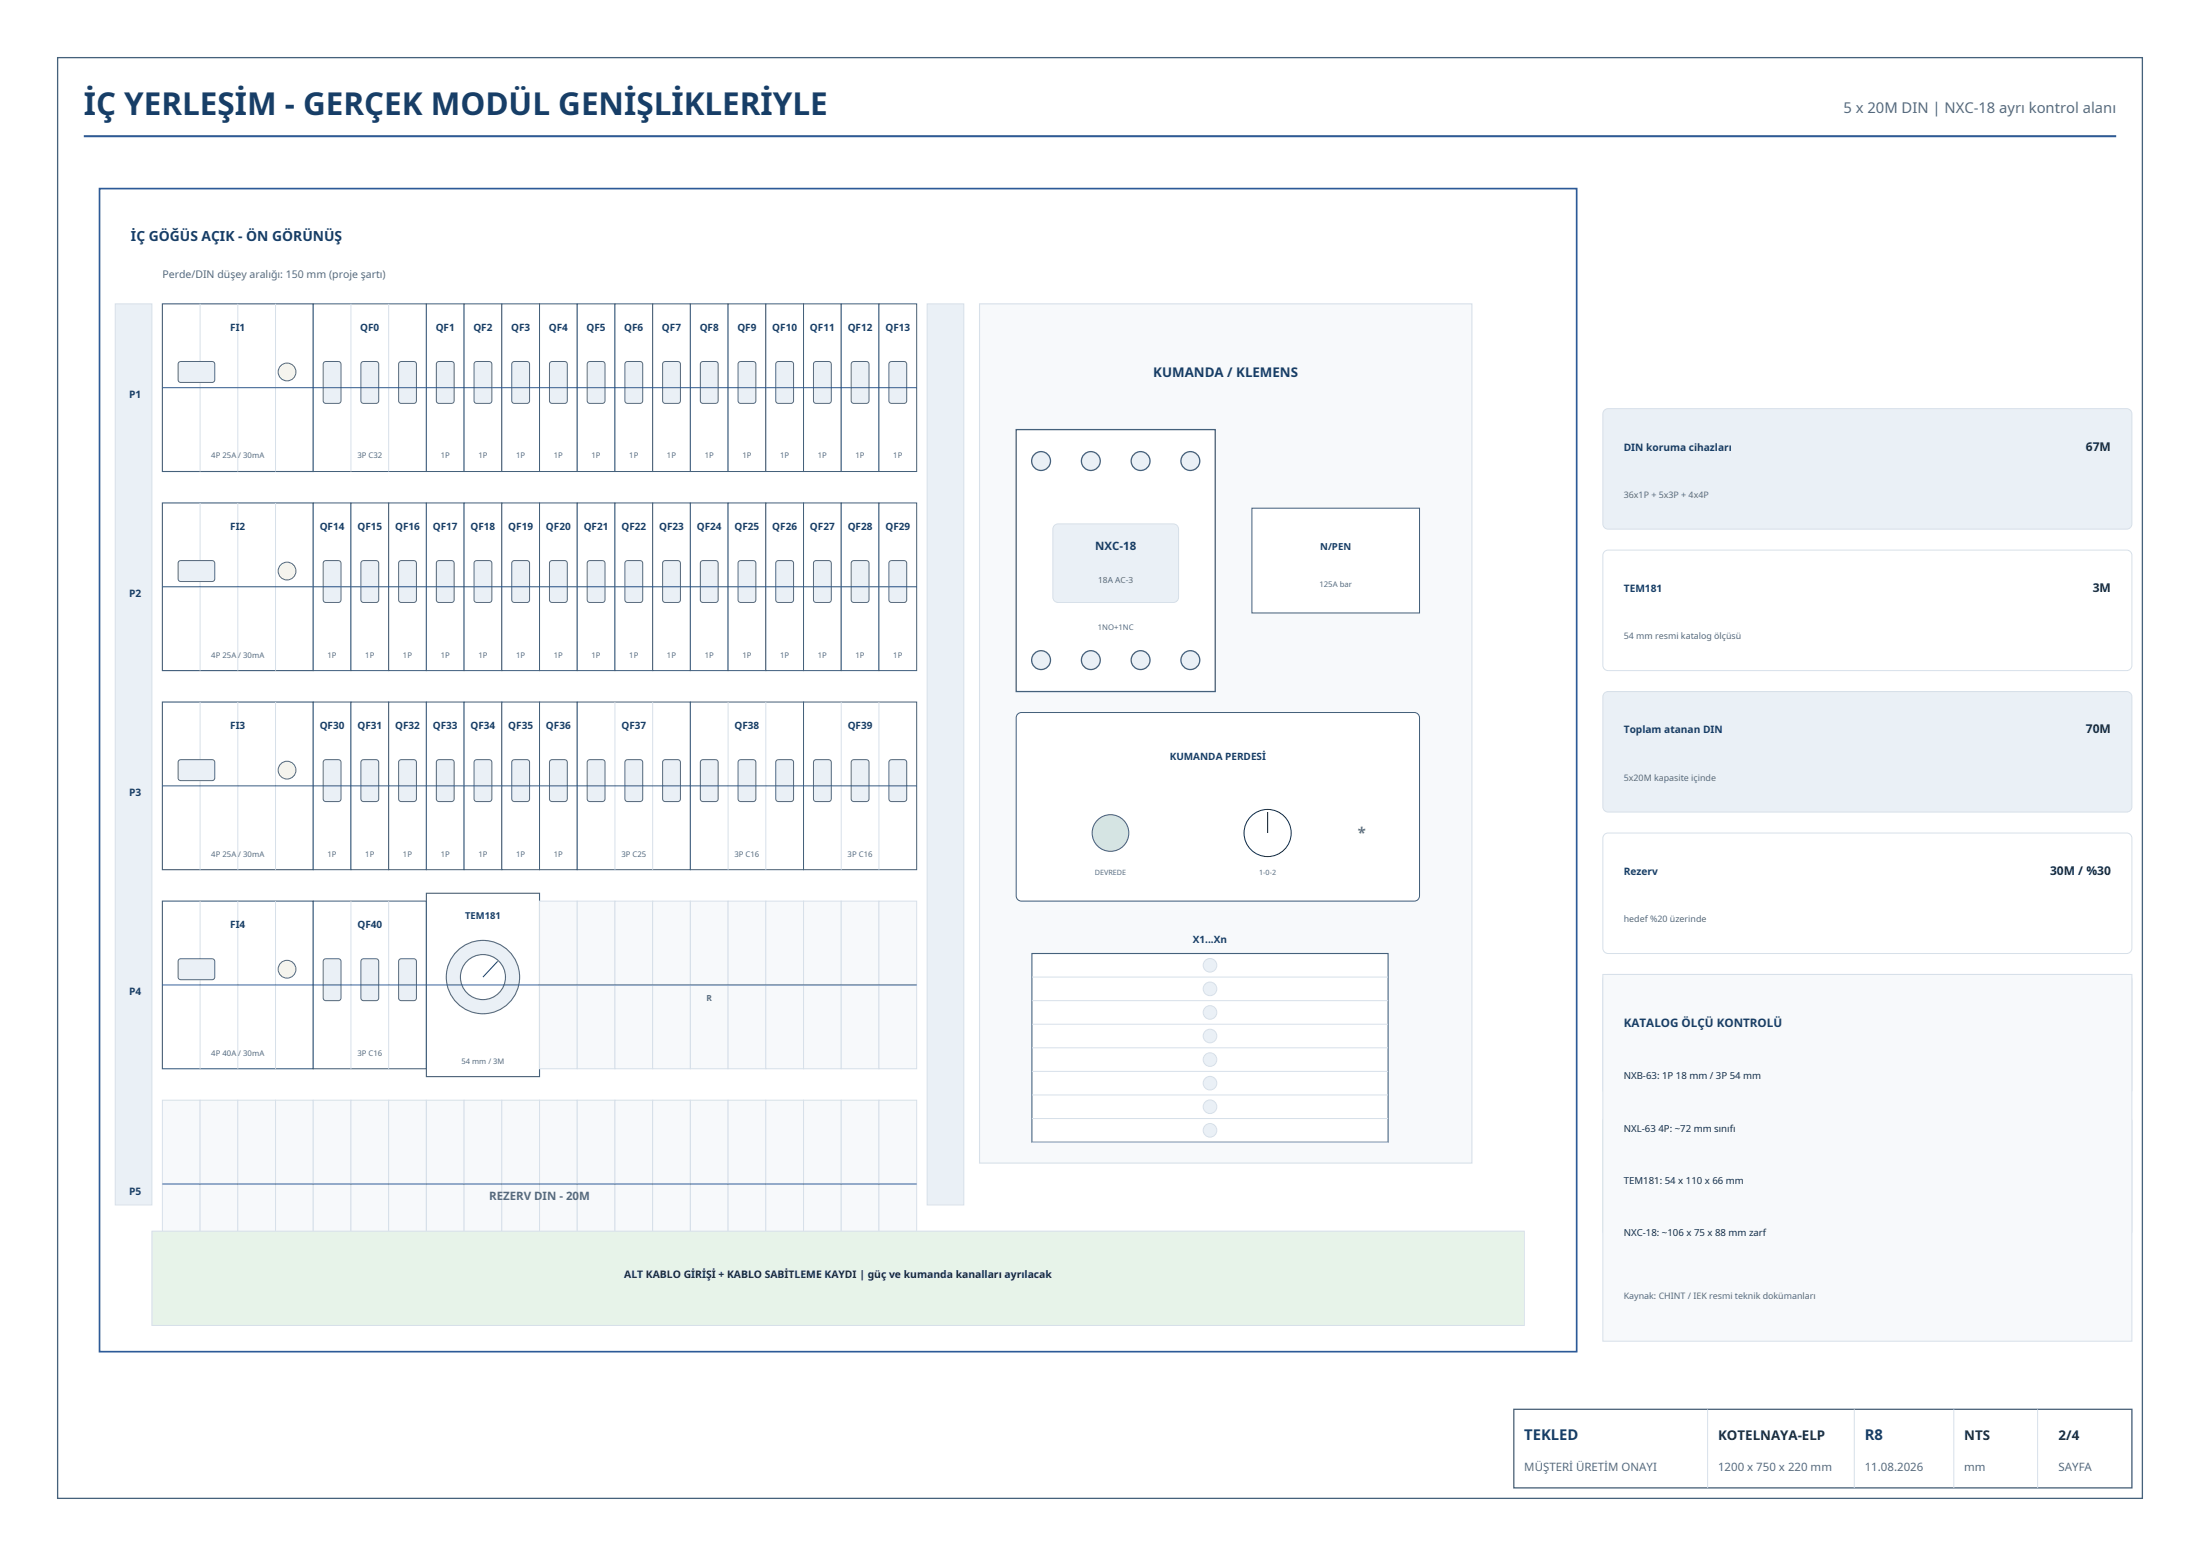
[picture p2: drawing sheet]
<svg xmlns="http://www.w3.org/2000/svg" width="420mm" height="297mm" viewBox="0 0 420 297" stroke-linecap="round" stroke-linejoin="round" font-family="sans-serif">
<path d="M11 11h398v275h-398z" fill="none" stroke="#45617b" stroke-width=".25"/>
<path d="M16 26h388" fill="none" stroke="#2c5a98" stroke-width=".39"/>
<path d="M289 269h118v15h-118z" fill-rule="evenodd" fill="#fff" stroke="#45617b" stroke-width=".25"/>
<path d="M326 269v15M354 269v15M373 269v15M389 269v15" fill="none" stroke="#d7e0e9" stroke-width=".19"/>
<path d="M19 36h282v222h-282z" fill-rule="evenodd" fill="#fff" stroke="#2c5a98" stroke-width=".32"/>
<g fill="#eaf0f6" stroke="#d7e0e9" stroke-width=".19">
<path d="M22 58h7v172h-7z" fill-rule="evenodd"/>
<path d="M177 58h7v172h-7z" fill-rule="evenodd"/>
</g>
<path d="M31 58h28.8v32h-28.8z" fill-rule="evenodd" fill="#fff" stroke="#45617b" stroke-width=".21"/>
<path d="M38.2 58v32M45.4 58v32M52.6 58v32" fill="none" stroke="#d7e0e9" stroke-width=".19"/>
<path d="M34.1 69.2l.4-.2 6.3 .1 .2 .4-.1 3.3-.4 .2-6.3-.1-.2-.4z" fill-rule="evenodd" fill="#eaf0f6" stroke="#5d6976" stroke-width=".19"/>
<circle cx="54.8" cy="71" r="1.7" fill="#fff4d6" stroke="#5d6976" stroke-width=".19"/>
<path d="M59.8 58h21.6v32h-21.6z" fill-rule="evenodd" fill="#fff" stroke="#45617b" stroke-width=".19"/>
<path d="M67 58v32M74.2 58v32" fill="none" stroke="#d7e0e9" stroke-width=".19"/>
<g fill="#eaf0f6" stroke="#5d6976" stroke-width=".19">
<path d="M61.8 69.2l.4-.2h2.4l.4 .2 .1 7.3-.2 .4-2.7 .1-.4-.2z" fill-rule="evenodd"/>
<path d="M69 69.2l.4-.2h2.4l.4 .2 .1 7.3-.2 .4-2.7 .1-.4-.2z" fill-rule="evenodd"/>
<path d="M76.2 69.2l.4-.2h2.4l.4 .2 .1 7.3-.2 .4-2.7 .1-.4-.2z" fill-rule="evenodd"/>
</g>
<path d="M81.4 58h7.2v32h-7.2z" fill-rule="evenodd" fill="#fff" stroke="#45617b" stroke-width=".19"/>
<path d="M83.4 69.2l.4-.2h2.4l.4 .2 .1 7.3-.2 .4-2.7 .1-.4-.2z" fill-rule="evenodd" fill="#eaf0f6" stroke="#5d6976" stroke-width=".19"/>
<path d="M88.6 58h7.2v32h-7.2z" fill-rule="evenodd" fill="#fff" stroke="#45617b" stroke-width=".19"/>
<path d="M90.6 69.2l.4-.2h2.4l.4 .2 .1 7.3-.2 .4-2.7 .1-.4-.2z" fill-rule="evenodd" fill="#eaf0f6" stroke="#5d6976" stroke-width=".19"/>
<path d="M95.8 58h7.2v32h-7.2z" fill-rule="evenodd" fill="#fff" stroke="#45617b" stroke-width=".19"/>
<path d="M97.8 69.2l.4-.2h2.4l.4 .2 .1 7.3-.2 .4-2.7 .1-.4-.2z" fill-rule="evenodd" fill="#eaf0f6" stroke="#5d6976" stroke-width=".19"/>
<path d="M103 58h7.2v32h-7.2z" fill-rule="evenodd" fill="#fff" stroke="#45617b" stroke-width=".19"/>
<path d="M105 69.2l.4-.2h2.4l.4 .2 .1 7.3-.2 .4-2.7 .1-.4-.2z" fill-rule="evenodd" fill="#eaf0f6" stroke="#5d6976" stroke-width=".19"/>
<path d="M110.2 58h7.2v32h-7.2z" fill-rule="evenodd" fill="#fff" stroke="#45617b" stroke-width=".19"/>
<path d="M112.2 69.2l.4-.2h2.4l.4 .2 .1 7.3-.2 .4-2.7 .1-.4-.2z" fill-rule="evenodd" fill="#eaf0f6" stroke="#5d6976" stroke-width=".19"/>
<path d="M117.4 58h7.2v32h-7.2z" fill-rule="evenodd" fill="#fff" stroke="#45617b" stroke-width=".19"/>
<path d="M119.4 69.2l.4-.2h2.4l.4 .2 .1 7.3-.2 .4-2.7 .1-.4-.2z" fill-rule="evenodd" fill="#eaf0f6" stroke="#5d6976" stroke-width=".19"/>
<path d="M124.6 58h7.2v32h-7.2z" fill-rule="evenodd" fill="#fff" stroke="#45617b" stroke-width=".19"/>
<path d="M126.6 69.2l.4-.2h2.4l.4 .2 .1 7.3-.2 .4-2.7 .1-.4-.2z" fill-rule="evenodd" fill="#eaf0f6" stroke="#5d6976" stroke-width=".19"/>
<path d="M131.8 58h7.2v32h-7.2z" fill-rule="evenodd" fill="#fff" stroke="#45617b" stroke-width=".19"/>
<path d="M133.8 69.2l.4-.2h2.4l.4 .2 .1 7.3-.2 .4-2.7 .1-.4-.2z" fill-rule="evenodd" fill="#eaf0f6" stroke="#5d6976" stroke-width=".19"/>
<path d="M139 58h7.2v32h-7.2z" fill-rule="evenodd" fill="#fff" stroke="#45617b" stroke-width=".19"/>
<path d="M141 69.2l.4-.2h2.4l.4 .2 .1 7.3-.2 .4-2.7 .1-.4-.2z" fill-rule="evenodd" fill="#eaf0f6" stroke="#5d6976" stroke-width=".19"/>
<path d="M146.2 58h7.2v32h-7.2z" fill-rule="evenodd" fill="#fff" stroke="#45617b" stroke-width=".19"/>
<path d="M148.2 69.2l.4-.2h2.4l.4 .2 .1 7.3-.2 .4-2.7 .1-.4-.2z" fill-rule="evenodd" fill="#eaf0f6" stroke="#5d6976" stroke-width=".19"/>
<path d="M153.4 58h7.2v32h-7.2z" fill-rule="evenodd" fill="#fff" stroke="#45617b" stroke-width=".19"/>
<path d="M155.4 69.2l.4-.2h2.4l.4 .2 .1 7.3-.2 .4-2.7 .1-.4-.2z" fill-rule="evenodd" fill="#eaf0f6" stroke="#5d6976" stroke-width=".19"/>
<path d="M160.6 58h7.2v32h-7.2z" fill-rule="evenodd" fill="#fff" stroke="#45617b" stroke-width=".19"/>
<path d="M162.6 69.2l.4-.2h2.4l.4 .2 .1 7.3-.2 .4-2.7 .1-.4-.2z" fill-rule="evenodd" fill="#eaf0f6" stroke="#5d6976" stroke-width=".19"/>
<path d="M167.8 58h7.2v32h-7.2z" fill-rule="evenodd" fill="#fff" stroke="#45617b" stroke-width=".19"/>
<path d="M169.8 69.2l.4-.2h2.4l.4 .2 .1 7.3-.2 .4-2.7 .1-.4-.2z" fill-rule="evenodd" fill="#eaf0f6" stroke="#5d6976" stroke-width=".19"/>
<path d="M31 96h28.8v32h-28.8z" fill-rule="evenodd" fill="#fff" stroke="#45617b" stroke-width=".21"/>
<path d="M38.2 96v32M45.4 96v32M52.6 96v32" fill="none" stroke="#d7e0e9" stroke-width=".19"/>
<path d="M34.1 107.2l.4-.2 6.3 .1 .2 .4-.1 3.3-.4 .2-6.3-.1-.2-.4z" fill-rule="evenodd" fill="#eaf0f6" stroke="#5d6976" stroke-width=".19"/>
<circle cx="54.8" cy="109" r="1.7" fill="#fff4d6" stroke="#5d6976" stroke-width=".19"/>
<path d="M59.8 96h7.2v32h-7.2z" fill-rule="evenodd" fill="#fff" stroke="#45617b" stroke-width=".19"/>
<path d="M61.8 107.2l.4-.2h2.4l.4 .2 .1 7.3-.2 .4-2.7 .1-.4-.2z" fill-rule="evenodd" fill="#eaf0f6" stroke="#5d6976" stroke-width=".19"/>
<path d="M67 96h7.2v32h-7.2z" fill-rule="evenodd" fill="#fff" stroke="#45617b" stroke-width=".19"/>
<path d="M69 107.2l.4-.2h2.4l.4 .2 .1 7.3-.2 .4-2.7 .1-.4-.2z" fill-rule="evenodd" fill="#eaf0f6" stroke="#5d6976" stroke-width=".19"/>
<path d="M74.2 96h7.2v32h-7.2z" fill-rule="evenodd" fill="#fff" stroke="#45617b" stroke-width=".19"/>
<path d="M76.2 107.2l.4-.2h2.4l.4 .2 .1 7.3-.2 .4-2.7 .1-.4-.2z" fill-rule="evenodd" fill="#eaf0f6" stroke="#5d6976" stroke-width=".19"/>
<path d="M81.4 96h7.2v32h-7.2z" fill-rule="evenodd" fill="#fff" stroke="#45617b" stroke-width=".19"/>
<path d="M83.4 107.2l.4-.2h2.4l.4 .2 .1 7.3-.2 .4-2.7 .1-.4-.2z" fill-rule="evenodd" fill="#eaf0f6" stroke="#5d6976" stroke-width=".19"/>
<path d="M88.6 96h7.2v32h-7.2z" fill-rule="evenodd" fill="#fff" stroke="#45617b" stroke-width=".19"/>
<path d="M90.6 107.2l.4-.2h2.4l.4 .2 .1 7.3-.2 .4-2.7 .1-.4-.2z" fill-rule="evenodd" fill="#eaf0f6" stroke="#5d6976" stroke-width=".19"/>
<path d="M95.8 96h7.2v32h-7.2z" fill-rule="evenodd" fill="#fff" stroke="#45617b" stroke-width=".19"/>
<path d="M97.8 107.2l.4-.2h2.4l.4 .2 .1 7.3-.2 .4-2.7 .1-.4-.2z" fill-rule="evenodd" fill="#eaf0f6" stroke="#5d6976" stroke-width=".19"/>
<path d="M103 96h7.2v32h-7.2z" fill-rule="evenodd" fill="#fff" stroke="#45617b" stroke-width=".19"/>
<path d="M105 107.2l.4-.2h2.4l.4 .2 .1 7.3-.2 .4-2.7 .1-.4-.2z" fill-rule="evenodd" fill="#eaf0f6" stroke="#5d6976" stroke-width=".19"/>
<path d="M110.2 96h7.2v32h-7.2z" fill-rule="evenodd" fill="#fff" stroke="#45617b" stroke-width=".19"/>
<path d="M112.2 107.2l.4-.2h2.4l.4 .2 .1 7.3-.2 .4-2.7 .1-.4-.2z" fill-rule="evenodd" fill="#eaf0f6" stroke="#5d6976" stroke-width=".19"/>
<path d="M117.4 96h7.2v32h-7.2z" fill-rule="evenodd" fill="#fff" stroke="#45617b" stroke-width=".19"/>
<path d="M119.4 107.2l.4-.2h2.4l.4 .2 .1 7.3-.2 .4-2.7 .1-.4-.2z" fill-rule="evenodd" fill="#eaf0f6" stroke="#5d6976" stroke-width=".19"/>
<path d="M124.6 96h7.2v32h-7.2z" fill-rule="evenodd" fill="#fff" stroke="#45617b" stroke-width=".19"/>
<path d="M126.6 107.2l.4-.2h2.4l.4 .2 .1 7.3-.2 .4-2.7 .1-.4-.2z" fill-rule="evenodd" fill="#eaf0f6" stroke="#5d6976" stroke-width=".19"/>
<path d="M131.8 96h7.2v32h-7.2z" fill-rule="evenodd" fill="#fff" stroke="#45617b" stroke-width=".19"/>
<path d="M133.8 107.2l.4-.2h2.4l.4 .2 .1 7.3-.2 .4-2.7 .1-.4-.2z" fill-rule="evenodd" fill="#eaf0f6" stroke="#5d6976" stroke-width=".19"/>
<path d="M139 96h7.2v32h-7.2z" fill-rule="evenodd" fill="#fff" stroke="#45617b" stroke-width=".19"/>
<path d="M141 107.2l.4-.2h2.4l.4 .2 .1 7.3-.2 .4-2.7 .1-.4-.2z" fill-rule="evenodd" fill="#eaf0f6" stroke="#5d6976" stroke-width=".19"/>
<path d="M146.2 96h7.2v32h-7.2z" fill-rule="evenodd" fill="#fff" stroke="#45617b" stroke-width=".19"/>
<path d="M148.2 107.2l.4-.2h2.4l.4 .2 .1 7.3-.2 .4-2.7 .1-.4-.2z" fill-rule="evenodd" fill="#eaf0f6" stroke="#5d6976" stroke-width=".19"/>
<path d="M153.4 96h7.2v32h-7.2z" fill-rule="evenodd" fill="#fff" stroke="#45617b" stroke-width=".19"/>
<path d="M155.4 107.2l.4-.2h2.4l.4 .2 .1 7.3-.2 .4-2.7 .1-.4-.2z" fill-rule="evenodd" fill="#eaf0f6" stroke="#5d6976" stroke-width=".19"/>
<path d="M160.6 96h7.2v32h-7.2z" fill-rule="evenodd" fill="#fff" stroke="#45617b" stroke-width=".19"/>
<path d="M162.6 107.2l.4-.2h2.4l.4 .2 .1 7.3-.2 .4-2.7 .1-.4-.2z" fill-rule="evenodd" fill="#eaf0f6" stroke="#5d6976" stroke-width=".19"/>
<path d="M167.8 96h7.2v32h-7.2z" fill-rule="evenodd" fill="#fff" stroke="#45617b" stroke-width=".19"/>
<path d="M169.8 107.2l.4-.2h2.4l.4 .2 .1 7.3-.2 .4-2.7 .1-.4-.2z" fill-rule="evenodd" fill="#eaf0f6" stroke="#5d6976" stroke-width=".19"/>
<path d="M31 134h28.8v32h-28.8z" fill-rule="evenodd" fill="#fff" stroke="#45617b" stroke-width=".21"/>
<path d="M38.2 134v32M45.4 134v32M52.6 134v32" fill="none" stroke="#d7e0e9" stroke-width=".19"/>
<path d="M34.1 145.2l.4-.2 6.3 .1 .2 .4-.1 3.3-.4 .2-6.3-.1-.2-.4z" fill-rule="evenodd" fill="#eaf0f6" stroke="#5d6976" stroke-width=".19"/>
<circle cx="54.8" cy="147" r="1.7" fill="#fff4d6" stroke="#5d6976" stroke-width=".19"/>
<path d="M59.8 134h7.2v32h-7.2z" fill-rule="evenodd" fill="#fff" stroke="#45617b" stroke-width=".19"/>
<path d="M61.8 145.2l.4-.2h2.4l.4 .2 .1 7.3-.2 .4-2.7 .1-.4-.2z" fill-rule="evenodd" fill="#eaf0f6" stroke="#5d6976" stroke-width=".19"/>
<path d="M67 134h7.2v32h-7.2z" fill-rule="evenodd" fill="#fff" stroke="#45617b" stroke-width=".19"/>
<path d="M69 145.2l.4-.2h2.4l.4 .2 .1 7.3-.2 .4-2.7 .1-.4-.2z" fill-rule="evenodd" fill="#eaf0f6" stroke="#5d6976" stroke-width=".19"/>
<path d="M74.2 134h7.2v32h-7.2z" fill-rule="evenodd" fill="#fff" stroke="#45617b" stroke-width=".19"/>
<path d="M76.2 145.2l.4-.2h2.4l.4 .2 .1 7.3-.2 .4-2.7 .1-.4-.2z" fill-rule="evenodd" fill="#eaf0f6" stroke="#5d6976" stroke-width=".19"/>
<path d="M81.4 134h7.2v32h-7.2z" fill-rule="evenodd" fill="#fff" stroke="#45617b" stroke-width=".19"/>
<path d="M83.4 145.2l.4-.2h2.4l.4 .2 .1 7.3-.2 .4-2.7 .1-.4-.2z" fill-rule="evenodd" fill="#eaf0f6" stroke="#5d6976" stroke-width=".19"/>
<path d="M88.6 134h7.2v32h-7.2z" fill-rule="evenodd" fill="#fff" stroke="#45617b" stroke-width=".19"/>
<path d="M90.6 145.2l.4-.2h2.4l.4 .2 .1 7.3-.2 .4-2.7 .1-.4-.2z" fill-rule="evenodd" fill="#eaf0f6" stroke="#5d6976" stroke-width=".19"/>
<path d="M95.8 134h7.2v32h-7.2z" fill-rule="evenodd" fill="#fff" stroke="#45617b" stroke-width=".19"/>
<path d="M97.8 145.2l.4-.2h2.4l.4 .2 .1 7.3-.2 .4-2.7 .1-.4-.2z" fill-rule="evenodd" fill="#eaf0f6" stroke="#5d6976" stroke-width=".19"/>
<path d="M103 134h7.2v32h-7.2z" fill-rule="evenodd" fill="#fff" stroke="#45617b" stroke-width=".19"/>
<path d="M105 145.2l.4-.2h2.4l.4 .2 .1 7.3-.2 .4-2.7 .1-.4-.2z" fill-rule="evenodd" fill="#eaf0f6" stroke="#5d6976" stroke-width=".19"/>
<path d="M110.2 134h21.6v32h-21.6z" fill-rule="evenodd" fill="#fff" stroke="#45617b" stroke-width=".19"/>
<path d="M117.4 134v32M124.6 134v32" fill="none" stroke="#d7e0e9" stroke-width=".19"/>
<g fill="#eaf0f6" stroke="#5d6976" stroke-width=".19">
<path d="M112.2 145.2l.4-.2h2.4l.4 .2 .1 7.3-.2 .4-2.7 .1-.4-.2z" fill-rule="evenodd"/>
<path d="M119.4 145.2l.4-.2h2.4l.4 .2 .1 7.3-.2 .4-2.7 .1-.4-.2z" fill-rule="evenodd"/>
<path d="M126.6 145.2l.4-.2h2.4l.4 .2 .1 7.3-.2 .4-2.7 .1-.4-.2z" fill-rule="evenodd"/>
</g>
<path d="M131.8 134h21.6v32h-21.6z" fill-rule="evenodd" fill="#fff" stroke="#45617b" stroke-width=".19"/>
<path d="M139 134v32M146.2 134v32" fill="none" stroke="#d7e0e9" stroke-width=".19"/>
<g fill="#eaf0f6" stroke="#5d6976" stroke-width=".19">
<path d="M133.8 145.2l.4-.2h2.4l.4 .2 .1 7.3-.2 .4-2.7 .1-.4-.2z" fill-rule="evenodd"/>
<path d="M141 145.2l.4-.2h2.4l.4 .2 .1 7.3-.2 .4-2.7 .1-.4-.2z" fill-rule="evenodd"/>
<path d="M148.2 145.2l.4-.2h2.4l.4 .2 .1 7.3-.2 .4-2.7 .1-.4-.2z" fill-rule="evenodd"/>
</g>
<path d="M153.4 134h21.6v32h-21.6z" fill-rule="evenodd" fill="#fff" stroke="#45617b" stroke-width=".19"/>
<path d="M160.6 134v32M167.8 134v32" fill="none" stroke="#d7e0e9" stroke-width=".19"/>
<g fill="#eaf0f6" stroke="#5d6976" stroke-width=".19">
<path d="M155.4 145.2l.4-.2h2.4l.4 .2 .1 7.3-.2 .4-2.7 .1-.4-.2z" fill-rule="evenodd"/>
<path d="M162.6 145.2l.4-.2h2.4l.4 .2 .1 7.3-.2 .4-2.7 .1-.4-.2z" fill-rule="evenodd"/>
<path d="M169.8 145.2l.4-.2h2.4l.4 .2 .1 7.3-.2 .4-2.7 .1-.4-.2z" fill-rule="evenodd"/>
</g>
<path d="M31 172h28.8v32h-28.8z" fill-rule="evenodd" fill="#fff" stroke="#45617b" stroke-width=".21"/>
<path d="M38.2 172v32M45.4 172v32M52.6 172v32" fill="none" stroke="#d7e0e9" stroke-width=".19"/>
<path d="M34.1 183.2l.4-.2 6.3 .1 .2 .4-.1 3.3-.4 .2-6.3-.1-.2-.4z" fill-rule="evenodd" fill="#eaf0f6" stroke="#5d6976" stroke-width=".19"/>
<circle cx="54.8" cy="185" r="1.7" fill="#fff4d6" stroke="#5d6976" stroke-width=".19"/>
<path d="M59.8 172h21.6v32h-21.6z" fill-rule="evenodd" fill="#fff" stroke="#45617b" stroke-width=".19"/>
<path d="M67 172v32M74.2 172v32" fill="none" stroke="#d7e0e9" stroke-width=".19"/>
<g fill="#eaf0f6" stroke="#5d6976" stroke-width=".19">
<path d="M61.8 183.2l.4-.2h2.4l.4 .2 .1 7.3-.2 .4-2.7 .1-.4-.2z" fill-rule="evenodd"/>
<path d="M69 183.2l.4-.2h2.4l.4 .2 .1 7.3-.2 .4-2.7 .1-.4-.2z" fill-rule="evenodd"/>
<path d="M76.2 183.2l.4-.2h2.4l.4 .2 .1 7.3-.2 .4-2.7 .1-.4-.2z" fill-rule="evenodd"/>
</g>
<path d="M81.4 170.5h21.6v35h-21.6z" fill-rule="evenodd" fill="#fff" stroke="#45617b" stroke-width=".21"/>
<circle cx="92.2" cy="186.5" r="7" fill="#eaf0f6" stroke="#5d6976" stroke-width=".21"/>
<circle cx="92.2" cy="186.5" r="4.3" fill="#fff" stroke="#5d6976" stroke-width=".21"/>
<path d="M95 183.5l-2.8 3" fill="none" stroke="#173e67" stroke-width=".19"/>
<path d="M103 204h.1" fill="none" stroke="#45617b" stroke-width=".28"/>
<path d="M103 172h7.2v32h-7.2z" fill-rule="evenodd" fill="#f7f9fb" stroke="#d7e0e9" stroke-width=".19"/>
<path d="M110.2 204h.1" fill="none" stroke="#45617b" stroke-width=".28"/>
<path d="M110.2 172h7.2v32h-7.2z" fill-rule="evenodd" fill="#f7f9fb" stroke="#d7e0e9" stroke-width=".19"/>
<path d="M117.4 204h.1" fill="none" stroke="#45617b" stroke-width=".28"/>
<path d="M117.4 172h7.2v32h-7.2z" fill-rule="evenodd" fill="#f7f9fb" stroke="#d7e0e9" stroke-width=".19"/>
<path d="M124.6 204h.1" fill="none" stroke="#45617b" stroke-width=".28"/>
<path d="M124.6 172h7.2v32h-7.2z" fill-rule="evenodd" fill="#f7f9fb" stroke="#d7e0e9" stroke-width=".19"/>
<path d="M131.8 204h.1" fill="none" stroke="#45617b" stroke-width=".28"/>
<path d="M131.8 172h7.2v32h-7.2z" fill-rule="evenodd" fill="#f7f9fb" stroke="#d7e0e9" stroke-width=".19"/>
<path d="M139 204h.1" fill="none" stroke="#45617b" stroke-width=".28"/>
<path d="M139 172h7.2v32h-7.2z" fill-rule="evenodd" fill="#f7f9fb" stroke="#d7e0e9" stroke-width=".19"/>
<path d="M146.2 204h.1" fill="none" stroke="#45617b" stroke-width=".28"/>
<path d="M146.2 172h7.2v32h-7.2z" fill-rule="evenodd" fill="#f7f9fb" stroke="#d7e0e9" stroke-width=".19"/>
<path d="M153.4 204h.1" fill="none" stroke="#45617b" stroke-width=".28"/>
<path d="M153.4 172h7.2v32h-7.2z" fill-rule="evenodd" fill="#f7f9fb" stroke="#d7e0e9" stroke-width=".19"/>
<path d="M160.6 204h.1" fill="none" stroke="#45617b" stroke-width=".28"/>
<path d="M160.6 172h7.2v32h-7.2z" fill-rule="evenodd" fill="#f7f9fb" stroke="#d7e0e9" stroke-width=".19"/>
<path d="M167.8 204h.1" fill="none" stroke="#45617b" stroke-width=".28"/>
<g fill="#f7f9fb" stroke="#d7e0e9" stroke-width=".19">
<path d="M167.8 172h7.2v32h-7.2z" fill-rule="evenodd"/>
<path d="M31 210h7.2v32h-7.2z" fill-rule="evenodd"/>
<path d="M38.2 210h7.2v32h-7.2z" fill-rule="evenodd"/>
<path d="M45.4 210h7.2v32h-7.2z" fill-rule="evenodd"/>
<path d="M52.6 210h7.2v32h-7.2z" fill-rule="evenodd"/>
<path d="M59.8 210h7.2v32h-7.2z" fill-rule="evenodd"/>
<path d="M67 210h7.2v32h-7.2z" fill-rule="evenodd"/>
<path d="M74.2 210h7.2v32h-7.2z" fill-rule="evenodd"/>
<path d="M81.4 210h7.2v32h-7.2z" fill-rule="evenodd"/>
<path d="M88.6 210h7.2v32h-7.2z" fill-rule="evenodd"/>
<path d="M95.8 210h7.2v32h-7.2z" fill-rule="evenodd"/>
<path d="M103 210h7.2v32h-7.2z" fill-rule="evenodd"/>
<path d="M110.2 210h7.2v32h-7.2z" fill-rule="evenodd"/>
<path d="M117.4 210h7.2v32h-7.2z" fill-rule="evenodd"/>
<path d="M124.6 210h7.2v32h-7.2z" fill-rule="evenodd"/>
<path d="M131.8 210h7.2v32h-7.2z" fill-rule="evenodd"/>
<path d="M139 210h7.2v32h-7.2z" fill-rule="evenodd"/>
<path d="M146.2 210h7.2v32h-7.2z" fill-rule="evenodd"/>
<path d="M153.4 210h7.2v32h-7.2z" fill-rule="evenodd"/>
<path d="M160.6 210h7.2v32h-7.2z" fill-rule="evenodd"/>
<path d="M167.8 210h7.2v32h-7.2z" fill-rule="evenodd"/>
</g>
<path d="M31 74h144M31 112h144M31 150h144M31 188h144M31 226h144" fill="none" stroke="#2c5a98" stroke-width=".19"/>
<path d="M187 58h94v164h-94z" fill-rule="evenodd" fill="#f7f9fb" stroke="#d7e0e9" stroke-width=".21"/>
<path d="M194 82h38v50h-38z" fill-rule="evenodd" fill="#fff" stroke="#45617b" stroke-width=".25"/>
<g fill="#eaf0f6" stroke="#45617b" stroke-width=".25">
<circle cx="198.7" cy="88" r="1.8"/>
<circle cx="198.7" cy="126" r="1.8"/>
<circle cx="208.2" cy="88" r="1.8"/>
<circle cx="208.2" cy="126" r="1.8"/>
<circle cx="217.7" cy="88" r="1.8"/>
<circle cx="217.7" cy="126" r="1.8"/>
<circle cx="227.2" cy="88" r="1.8"/>
<circle cx="227.2" cy="126" r="1.8"/>
</g>
<path d="M201.3 100.3l.7-.3h22a1 1 0 0 1 1 1v13a1 1 0 0 1-1 1h-22a1 1 0 0 1-1-1v-13z" fill-rule="evenodd" fill="#eaf0f6" stroke="#d7e0e9" stroke-width=".19"/>
<g fill="#fff" stroke="#45617b" stroke-width=".19">
<path d="M239 97h32v20h-32z" fill-rule="evenodd"/>
<path d="M194.3 136.3l.7-.3h75a1 1 0 0 1 1 1v34a1 1 0 0 1-1 1h-75a1 1 0 0 1-1-1v-34z" fill-rule="evenodd"/>
</g>
<circle cx="212" cy="159" r="3.5" fill="#cdebd4" stroke="#45617b" stroke-width=".19"/>
<circle cx="242" cy="159" r="4.5" fill="#fff" stroke="#1f2d3a" stroke-width=".19"/>
<path d="M242 155v4" fill="none" stroke="#1f2d3a" stroke-width=".21"/>
<path d="M197 182h68v36h-68z" fill-rule="evenodd" fill="#fff" stroke="#45617b" stroke-width=".21"/>
<path d="M197 218h68" fill="none" stroke="#d7e0e9" stroke-width=".19"/>
<circle cx="231" cy="215.7" r="1.3" fill="#eaf0f6" stroke="#d7e0e9" stroke-width=".19"/>
<path d="M197 213.5h68" fill="none" stroke="#d7e0e9" stroke-width=".19"/>
<circle cx="231" cy="211.2" r="1.3" fill="#eaf0f6" stroke="#d7e0e9" stroke-width=".19"/>
<path d="M197 209h68" fill="none" stroke="#d7e0e9" stroke-width=".19"/>
<circle cx="231" cy="206.7" r="1.3" fill="#eaf0f6" stroke="#d7e0e9" stroke-width=".19"/>
<path d="M197 204.5h68" fill="none" stroke="#d7e0e9" stroke-width=".19"/>
<circle cx="231" cy="202.2" r="1.3" fill="#eaf0f6" stroke="#d7e0e9" stroke-width=".19"/>
<path d="M197 200h68" fill="none" stroke="#d7e0e9" stroke-width=".19"/>
<circle cx="231" cy="197.7" r="1.3" fill="#eaf0f6" stroke="#d7e0e9" stroke-width=".19"/>
<path d="M197 195.5h68" fill="none" stroke="#d7e0e9" stroke-width=".19"/>
<circle cx="231" cy="193.2" r="1.3" fill="#eaf0f6" stroke="#d7e0e9" stroke-width=".19"/>
<path d="M197 191h68" fill="none" stroke="#d7e0e9" stroke-width=".19"/>
<circle cx="231" cy="188.7" r="1.3" fill="#eaf0f6" stroke="#d7e0e9" stroke-width=".19"/>
<path d="M197 186.5h68" fill="none" stroke="#d7e0e9" stroke-width=".19"/>
<circle cx="231" cy="184.2" r="1.3" fill="#eaf0f6" stroke="#d7e0e9" stroke-width=".19"/>
<path d="M29 235h262v18h-262z" fill-rule="evenodd" fill="#e7f3e9" stroke="#d7e0e9" stroke-width=".19"/>
<path d="M306.3 78.3l.7-.3h99a1 1 0 0 1 1 1v21a1 1 0 0 1-1 1h-99a1 1 0 0 1-1-1v-21z" fill-rule="evenodd" fill="#eaf0f6" stroke="#d7e0e9" stroke-width=".19"/>
<path d="M306.3 105.3l.7-.3h99a1 1 0 0 1 1 1v21a1 1 0 0 1-1 1h-99a1 1 0 0 1-1-1v-21z" fill-rule="evenodd" fill="#fff" stroke="#d7e0e9" stroke-width=".19"/>
<path d="M306.3 132.3l.7-.3h99a1 1 0 0 1 1 1v21a1 1 0 0 1-1 1h-99a1 1 0 0 1-1-1v-21z" fill-rule="evenodd" fill="#eaf0f6" stroke="#d7e0e9" stroke-width=".19"/>
<path d="M306.3 159.3l.7-.3h99a1 1 0 0 1 1 1v21a1 1 0 0 1-1 1h-99a1 1 0 0 1-1-1v-21z" fill-rule="evenodd" fill="#fff" stroke="#d7e0e9" stroke-width=".19"/>
<path d="M306.3 186.3l.7-.3h99a1 1 0 0 1 1 1v21a1 1 0 0 1-1 1h-99a1 1 0 0 1-1-1v-21z" fill-rule="evenodd" fill="#eaf0f6" stroke="#d7e0e9" stroke-width=".19"/>
<path d="M306.3 213.3l.7-.3h99a1 1 0 0 1 1 1v21a1 1 0 0 1-1 1h-99a1 1 0 0 1-1-1v-21z" fill-rule="evenodd" fill="#fff" stroke="#d7e0e9" stroke-width=".19"/>
<path d="M306 186h101v70h-101z" fill-rule="evenodd" fill="#f7f9fb" stroke="#d7e0e9" stroke-width=".19"/>
<text font-size="6" fill="#173e67" x="16" y="22">İÇ YERLEŞİM - GERÇEK MODÜL GENİŞLİKLERİYLE</text>
<text font-size="2.8" fill="#5d6976" x="351.9" y="21.5">5 x 20M DIN | NXC-18 ayrı kontrol alanı</text>
<text font-size="2.8" fill="#b98400" x="259.2" y="160">*</text>
<g font-size="2.8" fill="#173e67">
<text x="291" y="274.8">TEKLED</text>
<text x="356" y="274.8">R8</text>
</g>
<text font-size="2.6" fill="#173e67" x="25" y="46">İÇ GÖĞÜS AÇIK - ÖN GÖRÜNÜŞ</text>
<text font-size="2.5" fill="#173e67" x="220.2" y="72">KUMANDA / KLEMENS</text>
<g font-size="2.5" fill="#1f2d3a">
<text x="328" y="274.8">KOTELNAYA-ELP</text>
<text x="375" y="274.8">NTS</text>
<text x="393" y="274.8">2/4</text>
</g>
<g font-size="2.3" fill="#1f2d3a">
<text x="398.2" y="86">67M</text>
<text x="399.5" y="113">3M</text>
<text x="398.2" y="140">70M</text>
<text x="391.4" y="167">30M / %30</text>
</g>
<g font-size="2.2" fill="#173e67">
<text x="209.1" y="105">NXC-18</text>
<text x="310" y="196">KATALOG ÖLÇÜ KONTROLÜ</text>
</g>
<g font-size="2.2" fill="#5d6976">
<text x="93.4" y="229">REZERV DIN - 20M</text>
<text x="291" y="280.8">MÜŞTERİ ÜRETİM ONAYI</text>
<text x="328" y="280.8">1200 x 750 x 220 mm</text>
<text x="356" y="280.8">11.08.2026</text>
<text x="375" y="280.8">mm</text>
<text x="393" y="280.8">SAYFA</text>
</g>
<text font-size="2" fill="#5d6976" x="31" y="53">Perde/DIN düşey aralığı: 150 mm (proje şartı)</text>
<text font-size="2" fill="#1f2d3a" x="119.2" y="244">ALT KABLO GİRİŞİ + KABLO SABİTLEME KAYDI | güç ve kumanda kanalları ayrılacak</text>
<g font-size="1.9" fill="#173e67">
<text x="44" y="63.2">FI1</text>
<text x="68.8" y="63.2">QF0</text>
<text x="83.2" y="63.2">QF1</text>
<text x="90.4" y="63.2">QF2</text>
<text x="97.6" y="63.2">QF3</text>
<text x="104.8" y="63.2">QF4</text>
<text x="112" y="63.2">QF5</text>
<text x="119.2" y="63.2">QF6</text>
<text x="126.4" y="63.2">QF7</text>
<text x="133.6" y="63.2">QF8</text>
<text x="140.8" y="63.2">QF9</text>
<text x="147.4" y="63.2">QF10</text>
<text x="154.6" y="63.2">QF11</text>
<text x="161.8" y="63.2">QF12</text>
<text x="169" y="63.2">QF13</text>
<text x="24.7" y="76">P1</text>
<text x="310" y="86">DIN koruma cihazları</text>
<text x="44" y="101.2">FI2</text>
<text x="61" y="101.2">QF14</text>
<text x="68.2" y="101.2">QF15</text>
<text x="75.4" y="101.2">QF16</text>
<text x="82.6" y="101.2">QF17</text>
<text x="89.8" y="101.2">QF18</text>
<text x="97" y="101.2">QF19</text>
<text x="104.2" y="101.2">QF20</text>
<text x="111.4" y="101.2">QF21</text>
<text x="118.6" y="101.2">QF22</text>
<text x="125.8" y="101.2">QF23</text>
<text x="133" y="101.2">QF24</text>
<text x="140.2" y="101.2">QF25</text>
<text x="147.4" y="101.2">QF26</text>
<text x="154.6" y="101.2">QF27</text>
<text x="161.8" y="101.2">QF28</text>
<text x="169" y="101.2">QF29</text>
<text x="24.7" y="114">P2</text>
<text x="310" y="113">TEM181</text>
<text x="44" y="139.2">FI3</text>
<text x="61" y="139.2">QF30</text>
<text x="68.2" y="139.2">QF31</text>
<text x="75.4" y="139.2">QF32</text>
<text x="82.6" y="139.2">QF33</text>
<text x="89.8" y="139.2">QF34</text>
<text x="97" y="139.2">QF35</text>
<text x="104.2" y="139.2">QF36</text>
<text x="118.6" y="139.2">QF37</text>
<text x="140.2" y="139.2">QF38</text>
<text x="161.8" y="139.2">QF39</text>
<text x="310" y="140">Toplam atanan DIN</text>
<text x="223.3" y="145">KUMANDA PERDESİ</text>
<text x="24.7" y="152">P3</text>
<text x="310" y="167">Rezerv</text>
<text x="44" y="177.2">FI4</text>
<text x="68.2" y="177.2">QF40</text>
<text x="227.7" y="180">X1...Xn</text>
<text x="24.7" y="190">P4</text>
<text x="24.7" y="228">P5</text>
</g>
<g font-size="1.8" fill="#173e67">
<text x="252" y="105">N/PEN</text>
<text x="88.8" y="175.5">TEM181</text>
</g>
<g font-size="1.8" fill="#1f2d3a">
<text x="310" y="206">NXB-63: 1P 18 mm / 3P 54 mm</text>
<text x="310" y="216">NXL-63 4P: ~72 mm sınıfı</text>
<text x="310" y="226">TEM181: 54 x 110 x 66 mm</text>
<text x="310" y="236">NXC-18: ~106 x 75 x 88 mm zarf</text>
</g>
<g font-size="1.7" fill="#5d6976">
<text x="310" y="95">36x1P + 5x3P + 4x4P</text>
<text x="310" y="122">54 mm resmi katalog ölçüsü</text>
<text x="310" y="149">5x20M kapasite içinde</text>
<text x="310" y="176">hedef %20 üzerinde</text>
<text x="310" y="248">Kaynak: CHINT / IEK resmi teknik dokümanları</text>
</g>
<g font-size="1.6" fill="#5d6976">
<text x="209.7" y="111.3">18A AC-3</text>
<text x="134.9" y="191">R</text>
</g>
<g font-size="1.5" fill="#5d6976">
<text x="40.3" y="87.5">4P 25A / 30mA</text>
<text x="68.2" y="87.5">3P C32</text>
<text x="84.1" y="87.5">1P</text>
<text x="91.3" y="87.5">1P</text>
<text x="98.5" y="87.5">1P</text>
<text x="105.7" y="87.5">1P</text>
<text x="112.9" y="87.5">1P</text>
<text x="120.1" y="87.5">1P</text>
<text x="127.3" y="87.5">1P</text>
<text x="134.5" y="87.5">1P</text>
<text x="141.7" y="87.5">1P</text>
<text x="148.9" y="87.5">1P</text>
<text x="156.1" y="87.5">1P</text>
<text x="163.3" y="87.5">1P</text>
<text x="170.5" y="87.5">1P</text>
<text x="251.9" y="112">125A bar</text>
<text x="40.3" y="125.5">4P 25A / 30mA</text>
<text x="62.5" y="125.5">1P</text>
<text x="69.7" y="125.5">1P</text>
<text x="76.9" y="125.5">1P</text>
<text x="84.1" y="125.5">1P</text>
<text x="91.3" y="125.5">1P</text>
<text x="98.5" y="125.5">1P</text>
<text x="105.7" y="125.5">1P</text>
<text x="112.9" y="125.5">1P</text>
<text x="120.1" y="125.5">1P</text>
<text x="127.3" y="125.5">1P</text>
<text x="134.5" y="125.5">1P</text>
<text x="141.7" y="125.5">1P</text>
<text x="148.9" y="125.5">1P</text>
<text x="156.1" y="125.5">1P</text>
<text x="163.3" y="125.5">1P</text>
<text x="170.5" y="125.5">1P</text>
<text x="209.6" y="120.3">1NO+1NC</text>
<text x="40.3" y="163.5">4P 25A / 30mA</text>
<text x="62.5" y="163.5">1P</text>
<text x="69.7" y="163.5">1P</text>
<text x="76.9" y="163.5">1P</text>
<text x="84.1" y="163.5">1P</text>
<text x="91.3" y="163.5">1P</text>
<text x="98.5" y="163.5">1P</text>
<text x="105.7" y="163.5">1P</text>
<text x="118.6" y="163.5">3P C25</text>
<text x="140.2" y="163.5">3P C16</text>
<text x="161.8" y="163.5">3P C16</text>
<text x="40.3" y="201.5">4P 40A / 30mA</text>
<text x="68.2" y="201.5">3P C16</text>
</g>
<g font-size="1.4" fill="#5d6976">
<text x="209" y="167">DEVREDE</text>
<text x="240.4" y="167">1-0-2</text>
<text x="88.1" y="203.1">54 mm / 3M</text>
</g>
</svg>
